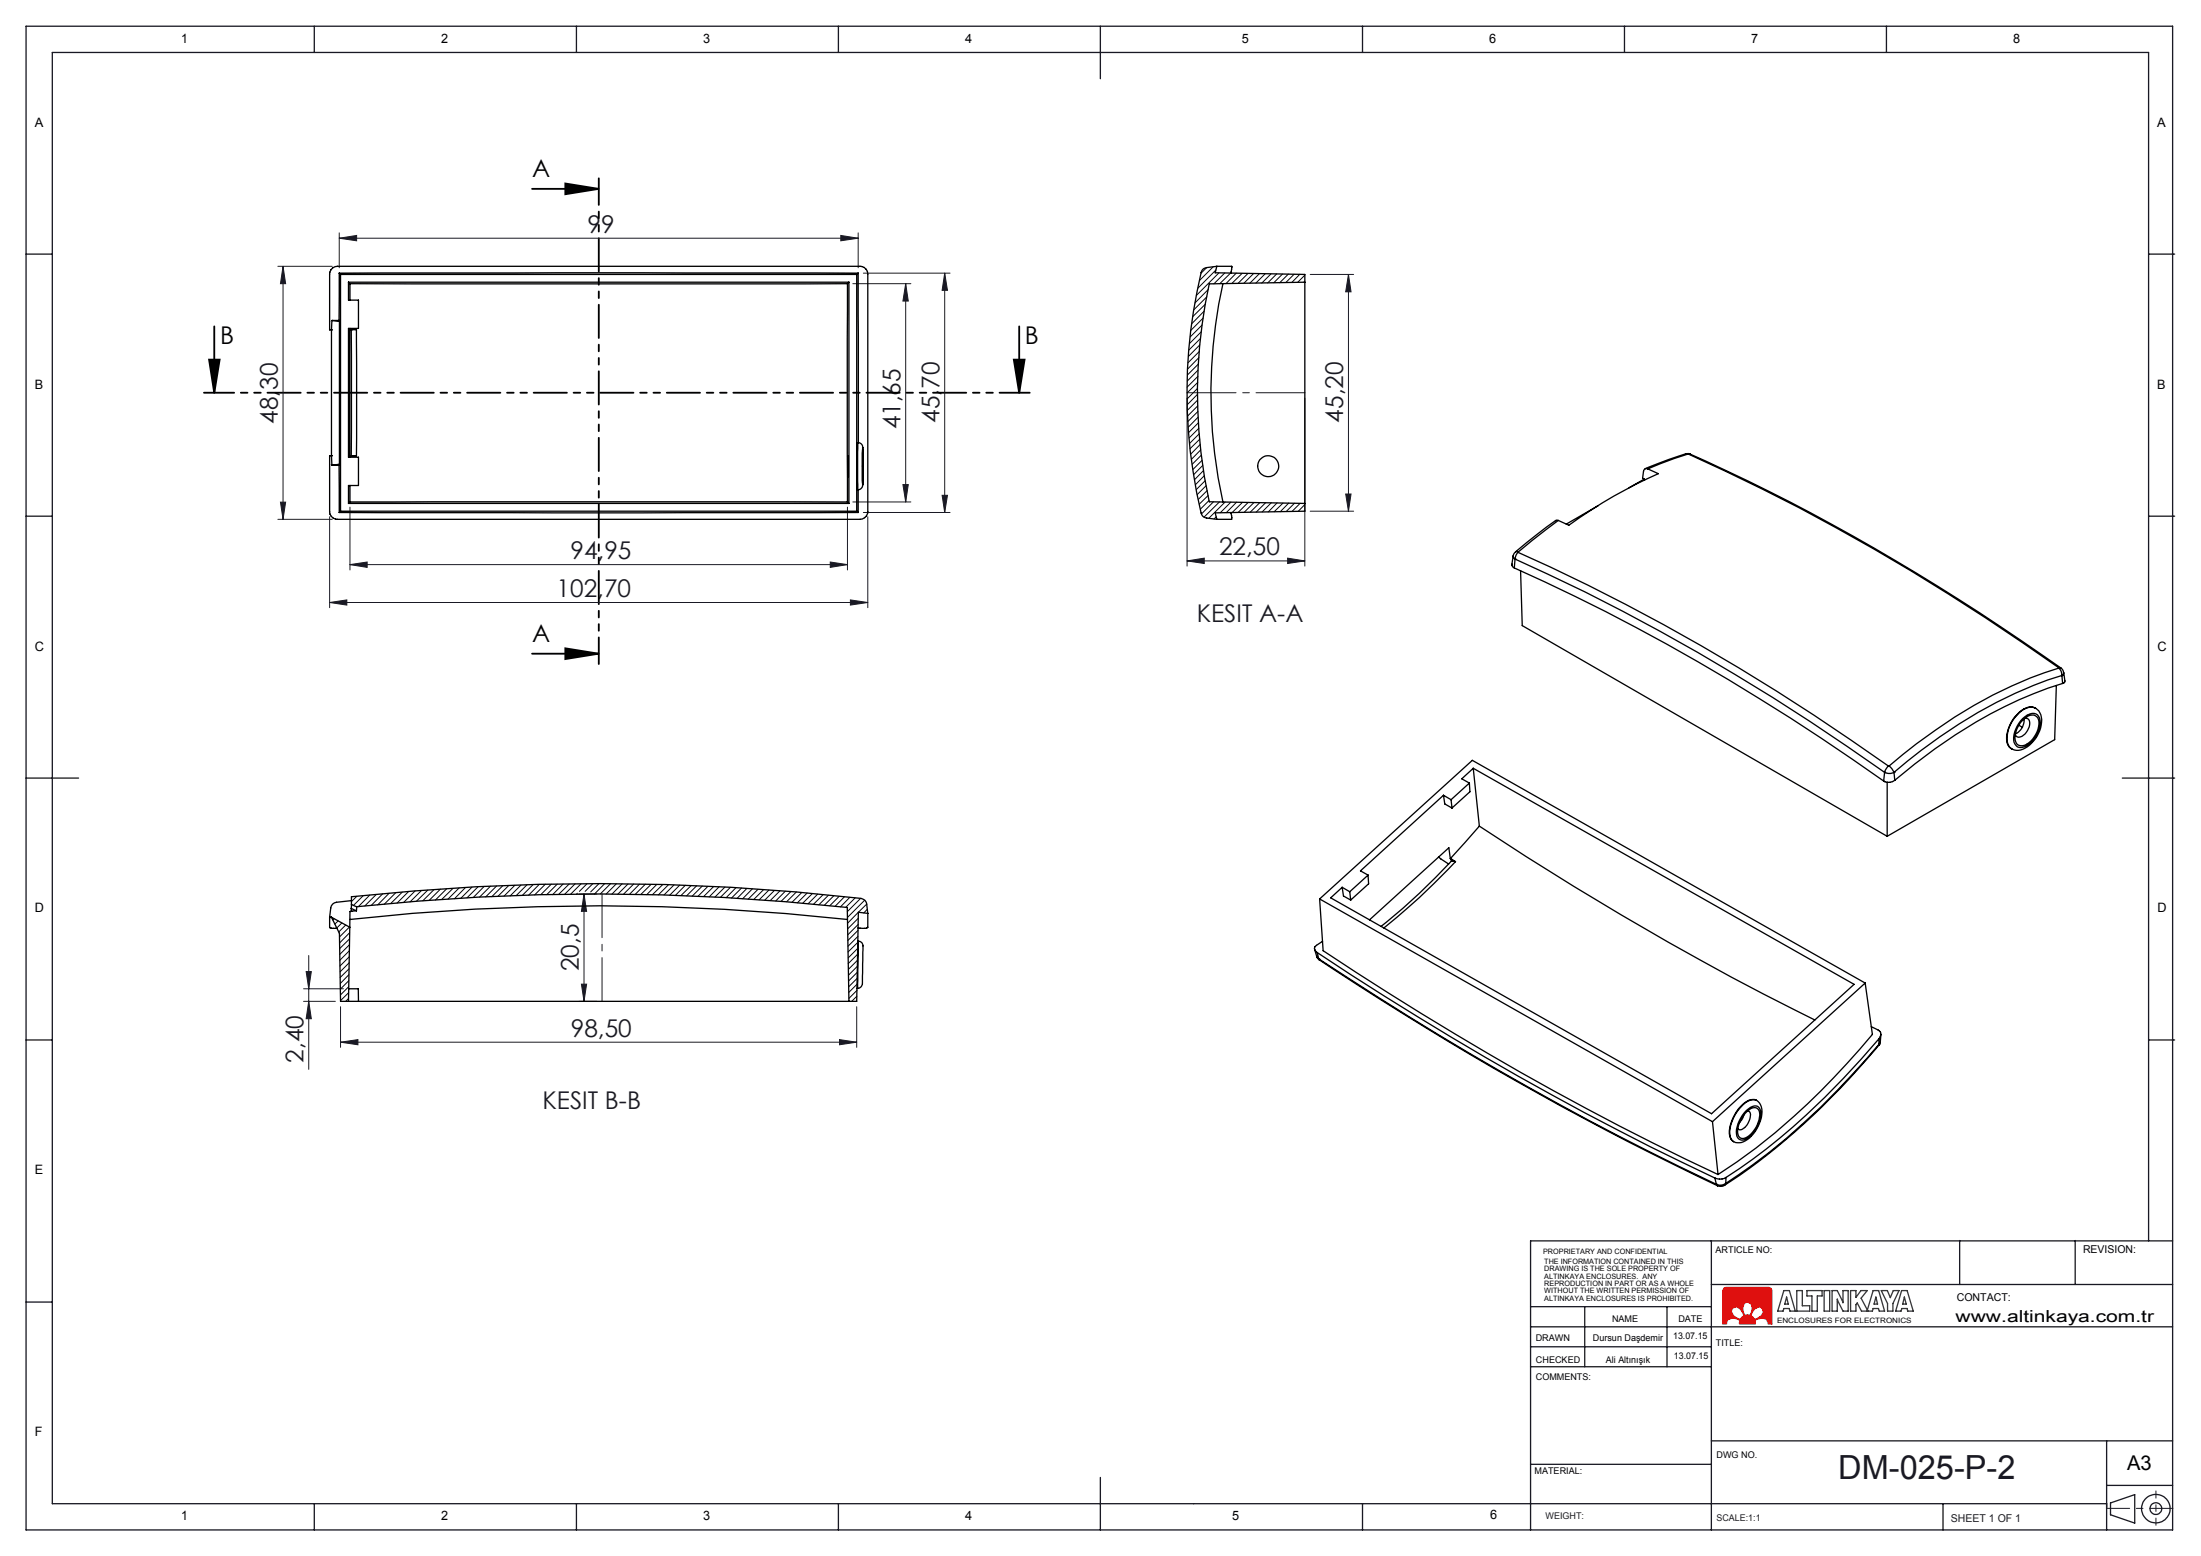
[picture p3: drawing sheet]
<svg xmlns="http://www.w3.org/2000/svg" width="420mm" height="297mm" viewBox="0 0 420 297" stroke-linecap="round" stroke-linejoin="round" font-family="sans-serif">
<path d="M329 245.8l.4-.1h8.1l.5 .2 .1 .4v6.4h-.7l-.4-.9-.7-.2-1.4 .4 .1 .7h-3.1l.1-.7-1.4-.4-.9 .3-.2 .8h-.7v-6.4zM330.6 249.7l.8-.3 .7 .5 .6 1.2-.6 .7-1.3-.7-.4-.8zM332.8 248.8l.6-.3 .8 .4 .2 .8-.5 1.3h-.9l-.3-.6-.1-.7zM334.8 249.9l.9-.5 .5 .3 .3 .8-.4 .6-1.3 .7-.6-.7 .2-.6z" fill="none" stroke="#e13800" stroke-width=".19"/>
<g fill="none" stroke="#191924" stroke-width=".25">
<path d="M5 5h409.6v287h-409.6zM60 5v5M110 5v5M160 5v5M210 5v10M260 5v5M310 5v5M360 5v5M5 48.5h5M410 48.5h5M5 98.5h5M410 98.5h5"/>
<path d="M5 148.5h10M405 148.5h10M5 198.5h5M410 198.5h5M326.6 236.9v55.1M373.9 236.8v8.4M396 236.8v8.4M410 236.9v-226.9h-400v277h392M414.6 236.9h-122.5v55.1M5 248.5h5M292.1 249.4h34.5M292.1 253.3h122.5"/>
<path d="M292.1 257.1h34.5M302.4 249.4v11.5M318.1 249.4v11.5M326.6 245.2h88M292.1 260.9h34.5M292.1 279.5h34.5M326.6 275h88M402 275v17M60 287v5M110 287v5M160 287v5M210 282v10"/>
<path d="M260 287v5M370.8 287v5M402 283.5h12.6"/>
</g>
<path d="M334.7 250a.98 .98 0 0 1 .9-.6 .98 .98 0 0 1 .9 .6 1.68 1.68 0 0 1-1.7 1.7l-.3-.3a.51 .51 0 0 1-.1-.9zM330.6 249.7a1.15 1.15 0 0 1 1.8 .6l.1 .2a.56 .56 0 0 1 .2 .5 .56 .56 0 0 1-.4 .5 .53 .53 0 0 1-.4 .3 .53 .53 0 0 1-.5-.3l-.5-.3a1.05 1.05 0 0 1-.3-1.5zM329 245.8l-.2 .4v6.5h.7v-.2a1.21 1.21 0 0 1 1.8-.8 .53 .53 0 0 1 .6 .6v.4h3.1v-.3a.46 .46 0 0 1 0-.5 .46 .46 0 0 1 .5-.1l.6-.2 .6 .1a.83 .83 0 0 1 .7 1h.7v-6.4l-.2-.5-.2-.1h-8.5zM332.9 248.7a.97 .97 0 0 1 1.1 .1 .97 .97 0 0 1 .3 1.1l-.1 .6a.44 .44 0 0 1-.6 .5h-.2a.45 .45 0 0 1-.5 0 .45 .45 0 0 1-.2-.5l-.1-1.1z" fill-rule="evenodd" fill="#f00"/>
<path d="M101.5 36.1h12.7M107.9 35l6.3 1.1-6.3 1zM39.9 68.6h2l-1 6.4zM40.9 62.3v12.7M193.5 68.6h2l-1 6.4zM194.5 62.3v12.7M101.5 124.8h12.7M107.9 123.8l6.3 1-6.3 1z" fill="none" stroke="#000" stroke-width=".35"/>
<g fill="none" stroke="#191924" stroke-width=".19">
<path d="M53 50.8h10.4M54 50.8v48.3M54 50.8l.5 3.3h-1zM64.7 45.5l3.4-.6v1.1zM64.7 44.4v6.7M64.7 45.5h99.1M160.4 44.9l3.4 .6-3.4 .5zM162.7 54.1h11.1M163.8 44.4v6.7M164.7 52.1h16.6M172.8 54.1v41.7M172.8 54.1l.5 3.4h-1z"/>
<path d="M180.3 52.1l.5 3.3h-1zM180.3 52.1v45.7M250 52.4h8.3M257.3 52.4v45.2M257.3 52.4l.5 3.3h-1zM226.5 76v32.1M249 76v32.1M53 99.1h10.4M53.5 95.8h1l-.5 3.3zM62.9 98.6v17.4M66.8 96.8v12M161.7 96.8v12"/>
<path d="M162.7 95.8h11.1M164.7 97.8h16.6M165.6 98.6v17.4M172.3 92.5h1l-.5 3.3zM179.8 94.5h1l-.5 3.3zM250 97.6h8.3M256.8 94.3h1l-.5 3.3zM62.9 115l3.3-.5v1zM62.9 115h102.7M66.8 107.8l3.3-.5v1zM66.8 107.8h94.9M158.4 107.3l3.3 .5-3.3 .5z"/>
<path d="M162.3 114.5l3.3 .5-3.3 .5zM226.5 107.1l3.3-.6v1.1zM226.5 107.1h22.5M245.7 106.5l3.3 .6-3.3 .5zM110.5 170.6h3.4M111.4 170.6v20.5M111.4 170.6l.5 3.4h-1zM57.9 191.1h6.1M57.9 188.7h7.6M58.4 185.5h1l-.5 3.2zM58.9 191.1l.5 3.3h-1zM58.9 182.4v21.7"/>
<path d="M65 198.9l3.3-.5v1zM65 192.2v7.7M65 198.9h98.5M110.5 191.1h3.4M110.9 187.9h1l-.5 3.2zM160.2 198.4l3.3 .5-3.3 .5zM163.5 192.2v7.7"/>
</g>
<g fill="none" stroke="#191924" stroke-width=".25">
<path d="M402.7 286.9l4.7-1.6v5.4l-4.7-1.6z"/>
<circle cx="411.4" cy="288" r="2.72"/>
<circle cx="411.4" cy="288" r="1.13"/>
</g>
<path d="M340.4 246.3h1.1l1.1 4h-1l-.2-.5h-1l-.1 .5h-1.1zM340.9 247.6l.3 1.3h-.6zM342.9 246.3h1v2.9h1.4v1.1h-2.4zM344.8 246.3h2.9v1.1h-.9v2.9h-1v-2.9h-1zM348.1 246.3h1v4h-1zM350.6 247.9v2.4h-1v-4h1l1.1 2.4v-2.4h1v4h-1l-1.1-2.4M356.3 250.3l1.1-4h1.1l1.1 4h-1l-.1-.5h-1.1l-.1 .5h-2.1l-.8-1.6-.2 .3v1.3h-1.1v-4h1.1v1.3l.9-1.3h1.2l-1.2 1.5 1.3 2.5M358 247.6l.3 1.3h-.7zM359 246.3h1.2l.5 1.4 .6-1.4h1.1l-1.2 2.5v1.5h-1v-1.5zM362.9 246.3h1l1.2 4h-1.1l-.1-.5h-1l-.1 .5h-1.1zM363.4 247.6l.3 1.3h-.6z" fill="none" stroke="#373737" stroke-width=".25"/>
<path d="M114.3 34v92.7" fill="none" stroke="#000" stroke-width=".35" stroke-dasharray="6.3 1.3 1.3 1.3 1.3 1.3" stroke-dashoffset="1.3"/>
<path d="M196.5 75h-157.6" fill="none" stroke="#000" stroke-width=".35" stroke-dasharray="6.3 1.3 1.3 1.3 1.3 1.3" stroke-dashoffset=".6"/>
<path d="M401.9 287.9h12.7" fill="none" stroke="#191924" stroke-width=".19" stroke-dasharray="15.2 1.3 1.3 1.3" stroke-dashoffset="10.8"/>
<path d="M411.4 284.6v6.5" fill="none" stroke="#191924" stroke-width=".19" stroke-dasharray="15.2 1.3 1.3 1.3" stroke-dashoffset="13.9"/>
<path d="M249 75h-22.5" fill="none" stroke="#191924" stroke-width=".19" stroke-dasharray="15.2 1.3 1.3 1.3" stroke-dashoffset="5.9"/>
<path d="M114.9 170.6v20.5" fill="none" stroke="#191924" stroke-width=".19" stroke-dasharray="15.2 1.3 1.3 1.3" stroke-dashoffset="6.9"/>
<g fill="#000">
<path d="M107.9 35l6.3 1.1-6.3 1zM107.9 123.8l6.3 1-6.3 1z"/>
<path d="M193.5 68.6h2l-1 6.4zM39.9 68.6h2l-1 6.4z"/>
</g>
<g fill="#191924">
<path d="M245.7 106.5l3.3 .6-3.3 .5zM226.5 107.1l3.3-.6v1.1z"/>
<path d="M110.9 187.9h1l-.5 3.2zM111.4 170.6l.5 3.4h-1z"/>
<path d="M160.2 198.4l3.3 .5-3.3 .5zM65 198.9l3.3-.5v1z"/>
<path d="M158.4 107.3l3.3 .5-3.3 .5zM66.8 107.8l3.3-.5v1z"/>
<path d="M162.3 114.5l3.3 .5-3.3 .5zM62.9 115l3.3-.5v1z"/>
<path d="M53.5 95.8h1l-.5 3.3zM54 50.8l.5 3.3h-1z"/>
<path d="M256.8 94.3h1l-.5 3.3zM257.3 52.4l.5 3.3h-1z"/>
<path d="M172.3 92.5h1l-.5 3.3zM172.8 54.1l.5 3.4h-1z"/>
<path d="M180.3 52.1l.5 3.3h-1zM179.8 94.5h1l-.5 3.3zM58.4 185.5h1l-.5 3.2zM58.9 191.1l.5 3.3h-1z"/>
<path d="M64.7 45.5l3.4-.6v1.1zM160.4 44.9l3.4 .6-3.4 .5z"/>
</g>
<g fill="none" stroke="#000" stroke-width=".25">
<path d="M64.7 52.1h99.1M64.7 52.1v9.1M64.7 52.1l.3 .3M65 52.4h98.5M65 52.4v45.2M66.5 53.9l.3 .2M66.5 53.9h95.5M66.5 53.9v3.4h1.9v5.4h-1.9v24.6h1.9v5.4h-1.9v3.4M66.8 54.1h94.9M66.8 54.1v3.2M161.7 54.1v41.7M162 53.9l-.3 .2"/>
<path d="M162 53.9v42.2M163.5 52.4v45.2M163.8 52.1v32.4M163.8 52.1l-.3 .3M232.2 50.8h2.8l-.1 1.3M232.2 50.8l-1.9 .3a1.18 1.18 0 0 0-1.1 .9 97.8 97.8 0 0 0 .1 46.3l.3 .3 .5 .2 2.1 .3M232.2 50.8l-.3 1.3 17.1 .3v45.2l-17.1 .3 .3 1.2M233.4 54.1a95.6 95.6 0 0 0 0 41.7M249 53.9l-18.2 .3a96.7 96.7 0 0 0 0 41.6l18.2 .3M63.3 63h.1M63.3 63h-.4v-10.7a1.49 1.49 0 0 1 1.5-1.5h99.7a1.46 1.46 0 0 1 1.5 1.5v45.3a1.49 1.49 0 0 1-1.5 1.5h-99.7a1.46 1.46 0 0 1-1.5-1.5v-10.6h.4M63.3 63v24"/>
<path d="M63.4 61.2l-.1 1.8M63.4 61.2h1.3M63.4 61.2l1.4 .1M64.7 61.2l.1 .1M64.8 61.3v27.3M66.8 62.9v24.1M66.8 62.7v.2M66.8 62.9h.2M67 62.9h1l.1 6.5-.1 17.7h-1M67 62.9v24.1M67 62.9h.1M63.3 87l.1 1.8"/>
<path d="M63.3 87h.1M63.4 88.8h1.3M64.7 88.8v9M64.7 97.8h99.1M64.8 88.6l-.1 .2M64.8 88.6l-1.4 .2M65 97.6l-.3 .2M65 97.6h98.5M66.5 96.1h95.5M66.8 95.8h94.9M66.8 87v.3M66.8 92.7v3.1"/>
<path d="M66.8 95.8l-.3 .3M66.8 87h.2M67 87.1h.1M67 87h.1M67 87v.1M161.7 95.8l.3 .3M161.9 87v4zM163.5 97.6l.3 .2M163.7 84.5a.91 .91 0 0 1 .9 .9M163.7 84.5h-.1l-.1 1.2v6.6l.1 1.2h.1M163.7 84.5v9M163.8 93.5v4.3"/>
<path d="M164.6 85.4v7.2zM164.6 85.7v6.5M164.6 92.6a.88 .88 0 0 1-.9 .9M164.6 85.8v6.4M234.9 97.8l.1 1.3h-2.8M297.4 99.3h-.5l-1.8 1.3-5.9 4.7M297.4 99.3l-7.7 6.1M305 96.5l-6.1 3.5M313.7 91.5l.1 .1M313.7 91.5l-2.8 1.6M314.4 89.5l2 .9a91.7 91.7 0 0 0-17 9.9l-2-1M314.4 89.5a.55 .55 0 0 0-.8 .5l-.2 1.3 .3 .2"/>
<path d="M321.7 86.6l.9 .1M322.1 86.7l-.5-.1-3.1 1.1-4.6 1.8M322.1 86.7l-2.6 .8-5.1 2M322.1 86.7h.1M322.2 86.7a417.8 417.8 0 0 1 70.7 40.8M322.2 86.7h.4M322.6 86.7a415.1 415.1 0 0 1 70.6 40.8h-.3M288.5 107.7l.1 .5 .4 .2M288.7 106.1l-.2 1.6M289 108.4a414.4 414.4 0 0 1 70.4 40.7M289.1 106.7h.1M289.1 106.7a415.4 415.4 0 0 1 70.5 40.7"/>
<path d="M289.1 106.7l-.1 1.7M289.2 105.3a.79 .79 0 0 0-.1 1.4M289.2 105.3l.5 .1M289.7 105.4a410.7 410.7 0 0 1 70.7 40.8M289.7 105.4h.1M289.7 105.4l-.4 .5-.2 .8M290.2 108.9l.3 10.5 69.6 40.2M385.2 138.4l.7 .4M385.9 137.5l.4-.3a1.54 1.54 0 0 1 2.7 .2 4.7 4.7 0 0 1-3.1 4.9 1.42 1.42 0 0 1-1.4-2l.5-1.4zM386 137.2a2.28 2.28 0 0 1 2.8-.7 3.2 3.2 0 0 1 0 3.6 4.5 4.5 0 0 1-3.1 2.6 1.73 1.73 0 0 1-1.4-2.5l.6-1.6zM386.2 137.2a2.8 2.8 0 0 1-1.6 2.9M386.3 137.2a.77 .77 0 0 1 .9 .1 .77 .77 0 0 1 .1 .9 2.63 2.63 0 0 1-2.3 2.5l-.4-.5"/>
<path d="M388.4 135.2a2.89 2.89 0 0 0-3.5 1.2 6.4 6.4 0 0 0-1.9 5.6 2.21 2.21 0 0 0 3.4 .8 6.1 6.1 0 0 0 3-6.4 2.11 2.11 0 0 0-3.5-.8 6.7 6.7 0 0 0-2.9 6 1.55 1.55 0 0 0 .9 1.3M392.4 130.8l-.3 10.4-32 18.4M392.9 127.5h.1M392.9 127.5a85.8 85.8 0 0 0-27.2 14.5l-5.2 4.2M392.9 127.5a1.66 1.66 0 0 1 .6 1.4M393.2 127.5l.5 .4 .1 .4M393.5 128.9h.1M393.5 128.9a90.9 90.9 0 0 0-32.1 18.5M393.5 128.9l.1 1.6M393.6 130.5a85.8 85.8 0 0 0-28.2 15.3l-3.8 3.1M393.8 128.4l-.1 .3-.2 .2M393.8 128.3l.2 1.8-.4 .4"/>
<path d="M275.4 151.8l1.5 .8M275.4 151.8l-15.8 14.4 1.5 .8M275.4 151.8l.3 1.7 1.4 .7M276.9 152.6l.2 1.6M280.4 149.5l-3.5 3.1M280.4 149.5l.1 1.6-3.4 3.1M281.1 146.6l72.7 41.3-27.2 24.7-72.7-41.2 2.2-2M281.1 146.6l-2.2 2.1 1.5 .8M281.1 146.6l1.2 11.1M282.3 157.7l-5.5 6.2M282.3 157.7a587.9 587.9 0 0 0 64 37M359.4 149.1l.8 .2"/>
<path d="M359.6 147.4h.1M359.6 147.4l.1 .1a2.06 2.06 0 0 0 1.7-.1M359.6 147.4l-.2 1.7M360.1 149.3v10.3M360.4 146.2h.1M360.4 146.2l-.5 .5-.3 .7M360.5 146.2l.5 .6 .4 .6M361.4 147.4h.1M361.4 147.4l.2 1.5M361.6 148.9l-1 .4h-.4M62.9 175.1v1.9a1.53 1.53 0 0 0 1.4 .2M62.9 175.1h.4"/>
<path d="M63.3 175.1l3.4 1.9M66.7 177l-.2 14.1M66.8 175.5a432.8 432.8 0 0 1 94.9 0M67 173.4l1 .4M67 174h.1M67 173.4v.6M67 174h-.2l-.1 3M67.1 172.6l1 .5M67.1 172.6v-1.4a434 434 0 0 1 97.6 .4l.3 .2 .3 .6 .3 1.9M67.1 172.6l-.1 .8M67.1 171.9l-2.9 .3a1.23 1.23 0 0 0-1.1 1.1l-.2 1.8M68 173.8l-1 .2"/>
<path d="M68.1 173.1a438.8 438.8 0 0 1 93.6 .1l.3 17.9M68.1 173.1l-.1 .7M163.7 179.6h.1M163.8 179.6a1.27 1.27 0 0 1 .9 1.8l-.1 6.3M163.8 179.6l-.1 9M165.6 174.3v2.7a2.44 2.44 0 0 1-1.9 .1M165.6 174.3l-1.8-.2-.3 17h-98.5l-.2-13-1.5-3M251.8 171.6l.7 9.9a581.2 581.2 0 0 0 75.3 42.7M251.8 171.6l75 42.5M251.8 171.6l29.2-26.5 74.9 42.5M252.4 179.7l-1.2 .7a.75 .75 0 0 0-.4 .8 .75 .75 0 0 0 .6 .6M256.1 169.4l1.5 .8"/>
<path d="M256.1 169.4l.3 1.6 1.3 .8M257.6 170.2l.1 1.6M261.1 167l-3.5 3.2M261.1 167l.1 1.7-3.5 3.1M274.5 163.6l1.9 1.3M276.8 163.9l.1 .1M276.8 163.9l-.3-2.1-15.2 13.8M276.9 164l.1 .4M277 164l.7 .5M277 164.4a121.6 121.6 0 0 1-13.4 12.4M277 164h-.1M277 164.4h.1"/>
<path d="M277 164v.4M277 164.4l.7 .1M277.7 164.5a122.9 122.9 0 0 1-13.6 12.6M66.5 188.7h1.9v2.4M164.6 187.8a.97 .97 0 0 1-1.1 .9M250.9 181.2l.3 1.3M251.2 182.5l.5 .7M251.2 182.5l.4 .5M251.4 181.8a592.4 592.4 0 0 0 75.8 43.1M251.4 181.8l.2 1.2M251.6 183l.1 .2a603.9 603.9 0 0 0 76.1 43.1l-.3-.2M251.6 183a605.4 605.4 0 0 0 75.9 43.1"/>
<path d="M251.6 183h.1M355.9 187.6l1.4 9.8a131.7 131.7 0 0 1-29.5 26.8M355.9 187.6l-29.1 26.5M357.1 196l1.3 .6a.96 .96 0 0 1 .2 1.7M358.5 199.5a132.4 132.4 0 0 1-29.4 26.7M358.5 199.4a134.5 134.5 0 0 1-29.2 26.5M358.5 199.4h.1M358.5 199.4v.1M358.6 198.3a137.8 137.8 0 0 1-26.7 24.8l-2.5 1.7M358.6 198.3l-.1 1.1M358.8 198.8l-.3 .7M358.8 198.8l-.3 .6"/>
<path d="M358.9 197.5l-.1 1.3M326.8 214.1l1 10.1M332.8 212.8l-.3 .7-.6 .8M333.2 212l.4-.3a1.37 1.37 0 0 1 2.2-.1 4.4 4.4 0 0 1-.7 3.9l-1.1 1.3a1.56 1.56 0 0 1-2.4 .4 4 4 0 0 1 .6-3.8zM333.4 212.1a1.42 1.42 0 0 1 2.2-.3 4.5 4.5 0 0 1-1.5 4.7l-.7 .5a1.07 1.07 0 0 1-1.2 .3 1.07 1.07 0 0 1-.6-1.1 5.6 5.6 0 0 1 1.8-4.1zM333.5 212a.87 .87 0 0 1 .5 1.3 2.66 2.66 0 0 1-2.1 2.3l-.3-.2M335.2 210a2.68 2.68 0 0 1 .9 3.2 6.6 6.6 0 0 1-3.8 4.9h-1.1l-.4-.2M335.2 210a1.94 1.94 0 0 0-2.2 .5 7.7 7.7 0 0 0-2.9 6.3l.2 .6 .5 .5M335.2 210a2.32 2.32 0 0 0-2.6 .9 7.7 7.7 0 0 0-2.5 5.7 1.62 1.62 0 0 0 .7 1.3M327.2 224.9l.3 1.2M327.5 226.1h.1M329.1 226.2a1.39 1.39 0 0 1-1.4 .1"/>
<path d="M329.3 225.9h.1M329.3 225.9l-.1 .1a1.66 1.66 0 0 1-1.7 .1M329.3 225.9l-.2 .3M329.4 224.8a2.25 2.25 0 0 1-2.2 .1M329.4 224.8l-.1 1.1"/>
<circle cx="242" cy="89" r="2.01"/>
</g>
<g fill="none" stroke="#000" stroke-width=".19">
<path d="M229.8 59.4l-2.4 2.4M230 58l-2.4 2.4M230.3 51.1l-1.1 1M230.3 56.7l-2.5 2.4M230.6 55.2l-2.6 2.6M231.5 50.9l-2.6 2.6M232 51.5l-3.4 3.5M232.6 52.1l-4.3 4.3M233.7 52.1l-2.1 2.1M234.8 52.1l-2 2M235.9 52.1l-2 2M237 52.2l-1.9 1.9"/>
<path d="M238.1 52.2l-1.9 1.9M239.2 52.2l-1.9 1.9M240.3 52.2l-1.8 1.9M241.4 52.2l-1.8 1.8M242.5 52.3l-1.7 1.7M243.6 52.3l-1.7 1.7M244.7 52.3l-1.6 1.7M245.9 52.3l-1.7 1.7M246.9 52.3l-1.5 1.6M248 52.3l-1.5 1.6M249 52.5l-1.4 1.4M249 53.7l-.2 .2"/>
<path d="M228.5 75.3l-1.9 1.9M228.5 74.1l-1.9 2M228.5 76.4l-1.9 1.9M228.6 73l-2.1 2M228.6 77.5l-2 1.9M228.6 70.7l-2 2M228.6 71.8l-2.1 2.1M228.6 78.5l-1.9 2M228.6 79.6l-1.8 1.9M228.7 69.5l-2.1 2.1M228.8 68.3l-2.1 2.1M228.9 67.1l-2.2 2.1"/>
<path d="M229 65.8l-2.2 2.2M229.1 64.6l-2.2 2.2M229.2 63.3l-2.2 2.2M229.4 62l-2.3 2.3M229.6 60.7l-2.4 2.4M228.7 80.7l-1.9 1.8M228.8 81.7l-1.9 1.9M228.8 82.8l-1.8 1.8M229 83.8l-1.9 1.9M229 84.8l-1.8 1.9M229.1 85.9l-1.7 1.8M229.2 86.9l-1.7 1.7"/>
<path d="M229.4 87.9l-1.8 1.7M229.5 88.8l-1.7 1.8M229.7 89.8l-1.8 1.8M229.8 90.8l-1.7 1.7M230 91.8l-1.7 1.6M230.2 92.7l-1.7 1.7M230.4 93.6l-1.7 1.7M230.5 94.6l-1.7 1.6M230.7 95.5l-1.6 1.7M231.6 95.8l-2.3 2.3M232.1 98.6l-.4 .5M232.7 95.8l-2.9 2.9"/>
<path d="M233.8 95.8l-3.2 3.2M234.9 95.8l-2 2.1M236 95.8l-2 2.1M237.1 95.9l-2 1.9M238.2 95.9l-1.9 1.9M239.3 95.9l-1.9 1.9M240.4 95.9l-1.8 1.9M241.5 96l-1.8 1.8M242.6 96l-1.8 1.7M243.7 96l-1.7 1.7M244.8 96l-1.7 1.7M245.9 96l-1.6 1.7"/>
<path d="M247 96.1l-1.6 1.5M248.1 96.1l-1.5 1.5M249 96.3l-1.3 1.3M249 97.4l-.2 .2M63.8 175.4l-.3 .2M64.5 175.8l-.6 .6M65.2 176.2l-.9 .9M66 176.6l-1.4 1.3M66.7 176.9l-1.9 2M66.7 178l-1.9 2M66.7 179.2l-1.9 1.9M68.1 171.1l-1 1"/>
<path d="M69.3 171l-1.8 1.8M70.6 170.8l-2.2 2.3M71.8 170.7l-2.2 2.2M73 170.6l-2.2 2.2M74.3 170.5l-2.2 2.2M75.5 170.4l-2.2 2.2M76.8 170.3l-2.3 2.2M78 170.1l-2.2 2.3M79.2 170l-2.2 2.3M80.4 170l-2.2 2.2M81.6 169.9l-2.1 2.1M82.8 169.8l-2.1 2.1"/>
<path d="M84 169.7l-2.1 2.2M85.2 169.6l-2.1 2.2M86.4 169.6l-2.1 2.1M87.6 169.5l-2.1 2.1M88.8 169.4l-2.1 2.2M90.1 169.3l-2.2 2.2M91.2 169.3l-2.1 2.1M92.4 169.2l-2.1 2.1M93.6 169.2l-2.1 2M94.8 169.1l-2.1 2.1M95.9 169.1l-2.1 2.1M97.1 169l-2.1 2.1"/>
<path d="M98.2 169l-2 2.1M99.4 168.9l-2.1 2.1M100.6 168.9l-2.1 2.1M101.7 168.8l-2 2.1M102.9 168.8l-2 2.1M104.1 168.8l-2.1 2M105.2 168.8l-2 2M106.3 168.8l-2 2M107.5 168.7l-2.1 2.1M108.6 168.7l-2 2M109.7 168.7l-2 2M110.2 170.5l-.2 .2"/>
<path d="M110.9 168.7l-2 2M112 168.7l-1.4 1.4M113.1 168.7l-1.4 1.4M114.3 168.7l-1.6 1.5M115.4 168.7l-2 2M116.5 168.7l-2 1.9M117.6 168.7l-2 2M118.7 168.7l-1.9 2M119.8 168.7l-1.9 2M120.9 168.7l-1.9 2M122 168.8l-1.9 1.9M123.2 168.8l-2 1.9"/>
<path d="M124.2 168.8l-1.9 1.9M125.3 168.8l-1.9 2M126.5 168.8l-2 2M127.6 168.9l-2 1.9M128.6 168.9l-1.9 1.9M129.7 168.9l-1.9 2M130.8 169l-1.9 1.9M131.9 169l-2 2M132.9 169.1l-1.9 1.9M134 169.1l-1.9 2M135.1 169.2l-1.9 1.9M136.2 169.2l-1.9 1.9"/>
<path d="M137.2 169.3l-1.9 1.9M138.3 169.3l-1.9 1.9M139.4 169.4l-1.9 1.9M140.4 169.4l-1.8 1.9M141.5 169.5l-1.9 1.9M142.5 169.6l-1.8 1.9M143.6 169.6l-1.9 2M144.6 169.8l-1.8 1.8M145.7 169.8l-1.9 1.9M146.7 169.9l-1.8 1.9M147.8 170l-1.9 1.8M148.8 170l-1.8 1.9"/>
<path d="M149.9 170.1l-1.9 1.9M150.9 170.2l-1.9 1.8M152 170.2l-1.9 1.9M153 170.4l-1.9 1.8M154 170.5l-1.8 1.8M155 170.6l-1.8 1.8M156 170.7l-1.8 1.8M157.1 170.8l-1.9 1.8M158.1 170.9l-1.9 1.8M159.1 171l-1.8 1.8M160.1 171.1l-1.8 1.8M161.1 171.2l-1.8 1.8"/>
<path d="M162.2 171.3l-1.8 1.8M163.2 171.4l-1.8 1.8M163.7 179.9l-1.9 1.8M163.7 177.6l-1.9 1.9M163.7 178.7l-1.9 1.9M163.8 175.3l-2.1 2M163.8 176.5l-2 1.9M164.2 171.5l-2.5 2.5M165 171.8l-3.3 3.3M165.4 172.6l-3.7 3.6M165.5 173.6l-.7 .7M66.5 190.6l-.5 .5"/>
<path d="M66.5 188.3l-1.5 1.6M66.5 189.5l-1.5 1.5M66.6 187.2l-1.7 1.6M66.6 186.1l-1.7 1.6M66.6 184.9l-1.7 1.7M66.6 182.6l-1.7 1.8M66.6 183.8l-1.7 1.7M66.7 181.5l-1.9 1.8M66.7 180.3l-1.9 1.9M163.5 190.1l-1 1M163.5 187.9l-1.5 1.5M163.5 189l-1.5 1.6"/>
<path d="M163.6 185.6l-1.7 1.7M163.6 186.7l-1.6 1.6M163.6 183.3l-1.7 1.7M163.6 184.4l-1.7 1.8M163.7 182.1l-1.8 1.8M163.7 181l-1.8 1.8"/>
</g>
<text font-size="6.3" fill="#191924" x="350.8" y="282.4">DM-025-P-2</text>
<g font-size="4.7">
<text x="101.6" y="33.9">A</text>
<text x="42" y="65.7">B</text>
<text x="195.6" y="65.7">B</text>
<text x="101.6" y="122.6">A</text>
</g>
<g font-size="4.7" fill="#191924">
<text x="112.1" y="44.4">99</text>
<text x="53" y="80.9" transform="rotate(-90 53 80.9)">48,30</text>
<text x="171.8" y="82" transform="rotate(-90 171.8 82)">41,65</text>
<text x="179.3" y="80.7" transform="rotate(-90 179.3 80.7)">45,70</text>
<text x="256.3" y="80.7" transform="rotate(-90 256.3 80.7)">45,20</text>
<text x="108.9" y="106.8">94,95</text>
<text x="232.6" y="106">22,50</text>
<text x="106.2" y="114">102,70</text>
<text x="228.4" y="118.7">KESIT A-A</text>
<text x="110.4" y="185.4" transform="rotate(-90 110.4 185.4)">20,5</text>
<text x="108.9" y="197.9">98,50</text>
<text x="57.9" y="202.8" transform="rotate(-90 57.9 202.8)">2,40</text>
<text x="103.5" y="211.6">KESIT B-B</text>
</g>
<text font-size="3.9" x="405.9" y="280.6">A3</text>
<text font-size="3.2" x="373.2" y="252.4">www.altinkaya.com.tr</text>
<g font-size="2.5">
<text x="34.6" y="8.2">1</text>
<text x="84.2" y="8.2">2</text>
<text x="134.2" y="8.2">3</text>
<text x="184.2" y="8.2">4</text>
<text x="237" y="8.2">5</text>
<text x="284.2" y="8.2">6</text>
<text x="334.2" y="8.2">7</text>
<text x="384.2" y="8.2">8</text>
<text x="6.7" y="24.2">A</text>
<text x="411.7" y="24.2">A</text>
<text x="6.7" y="74.2">B</text>
<text x="411.7" y="74.2">B</text>
<text x="6.7" y="124.2">C</text>
<text x="411.7" y="124.2">C</text>
<text x="6.7" y="174.2">D</text>
<text x="411.7" y="174.2">D</text>
<text x="6.7" y="224.2">E</text>
<text x="6.7" y="274.2">F</text>
<text x="34.6" y="290.2">1</text>
<text x="84.2" y="290.2">2</text>
<text x="134.2" y="290.2">3</text>
<text x="184.2" y="290.2">4</text>
<text x="235.1" y="290.2">5</text>
<text x="284.3" y="289.9">6</text>
</g>
<g font-size="2.1">
<text x="397.5" y="239.2">REVISION:</text>
<text x="373.4" y="248.2">CONTACT:</text>
</g>
<text font-size="2.1" fill="#191924" x="372.3" y="290.6">SHEET 1 OF 1</text>
<g font-size="1.8">
<text x="327.4" y="239.2">ARTICLE NO:</text>
<text x="293" y="256">DRAWN</text>
<text x="304" y="256">Dursun Daşdemir</text>
<text x="307.6" y="252.3">NAME</text>
<text x="319.3" y="255.7">13.07.15</text>
<text x="320.3" y="252.3">DATE</text>
<text x="327.4" y="256.9">TITLE:</text>
<text x="293.1" y="263.3">COMMENTS:</text>
<text x="293.1" y="260.1">CHECKED</text>
<text x="306.4" y="260.1">Ali Altınışık</text>
<text x="319.4" y="259.4">13.07.15</text>
<text x="292.8" y="281.3">MATERIAL:</text>
<text x="327.6" y="278.3">DWG NO.</text>
</g>
<g font-size="1.8" fill="#191924">
<text x="294.9" y="289.9">WEIGHT:</text>
<text x="327.6" y="290.3">SCALE:1:1</text>
</g>
<g font-size="1.4">
<text x="294.5" y="239.3">PROPRIETARY AND CONFIDENTIAL</text>
<text x="294.7" y="241.2">THE INFORMATION CONTAINED IN THIS</text>
<text x="294.7" y="242.6">DRAWING IS THE SOLE PROPERTY OF</text>
<text x="294.7" y="244">ALTINKAYA ENCLOSURES. ANY</text>
<text x="294.7" y="245.5">REPRODUCTION IN PART OR AS A WHOLE</text>
<text x="294.7" y="246.9">WITHOUT THE WRITTEN PERMISSION OF</text>
<text x="294.7" y="248.3">ALTINKAYA ENCLOSURES IS PROHIBITED.</text>
<text x="339.1" y="252.6">ENCLOSURES FOR ELECTRONICS</text>
</g>
</svg>
